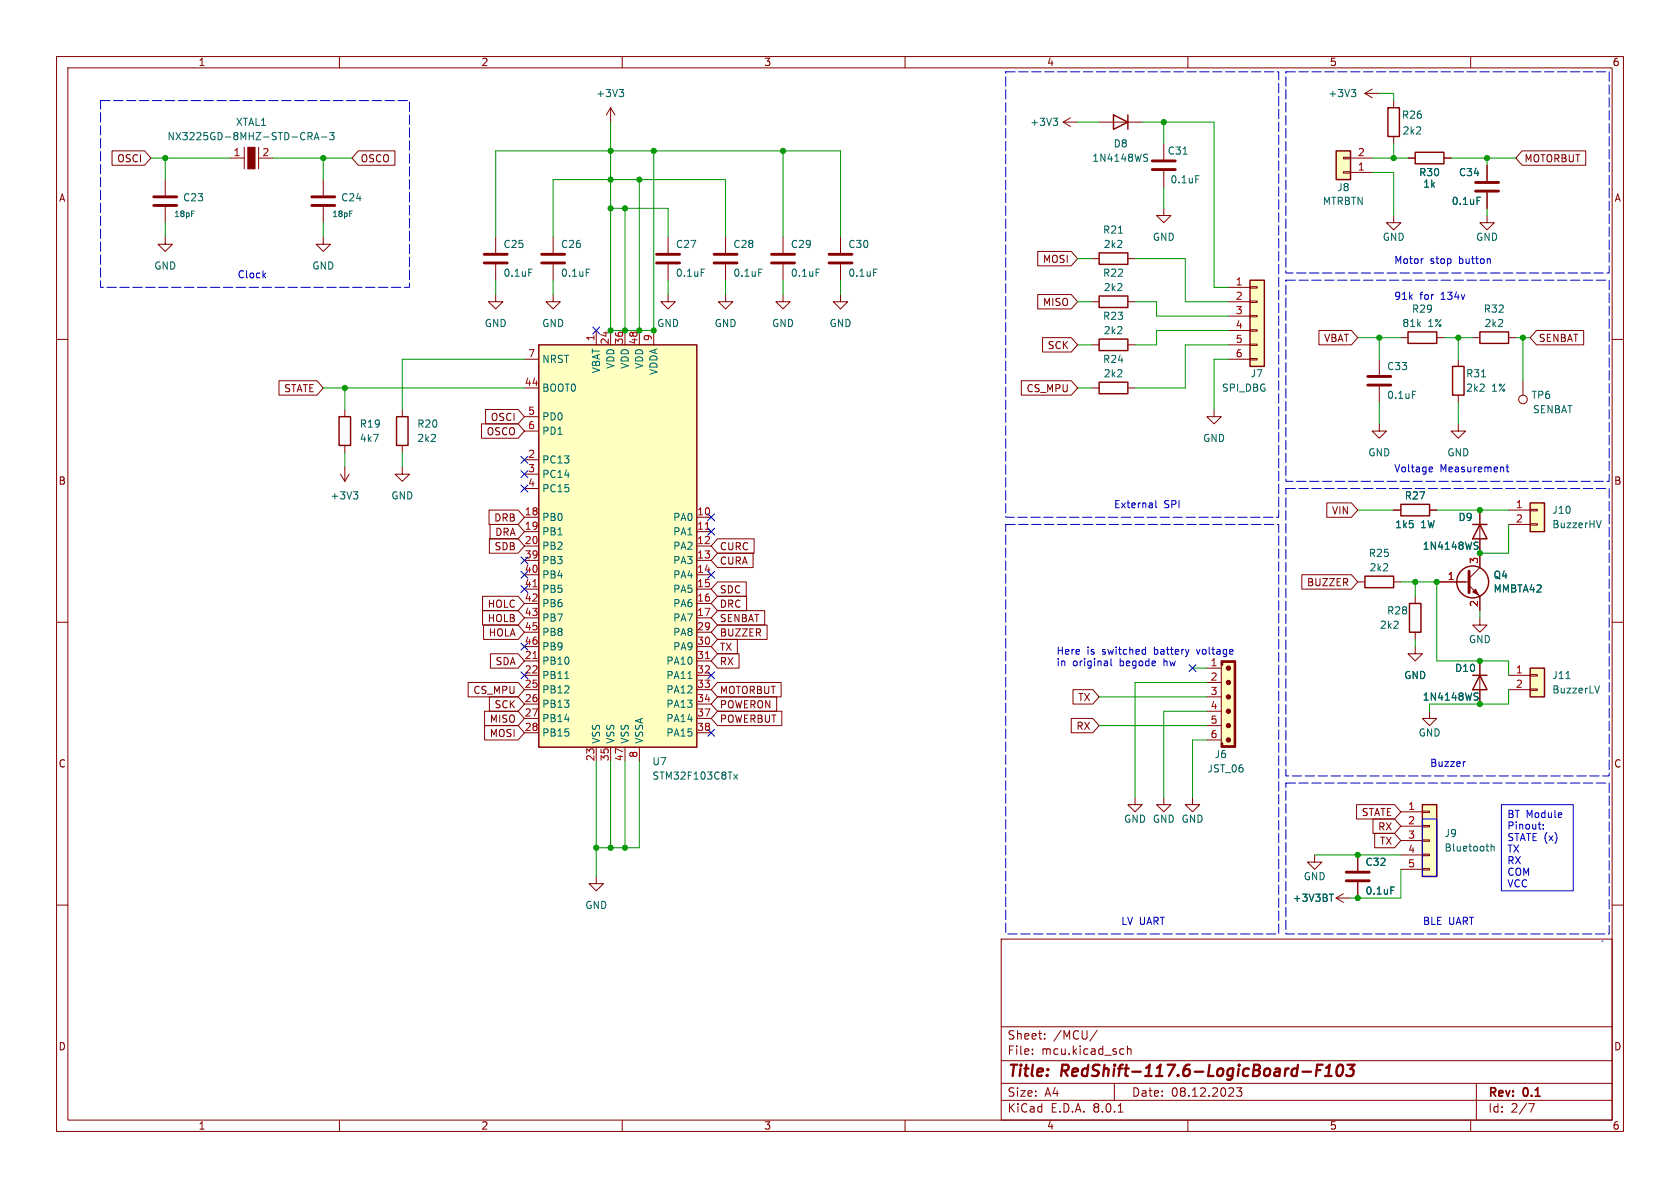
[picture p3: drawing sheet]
<svg xmlns="http://www.w3.org/2000/svg" width="297mm" height="210mm" viewBox="0 0 297 210" stroke-linecap="round" stroke-linejoin="round" font-family="sans-serif">
<g fill="none" stroke="#840000" stroke-width=".18">
<path d="M10 10h277v190h-277zM12 12h273v186h-273zM60 10v2M110 10v2M160 10v2M210 10v2M260 10v2M205.7 36.8v1.3h1.3l-1.3 1.3-1.2-1.3h1.2M10 60h2M285 60h2M10 110h2M285 110h2"/>
<path d="M10 160h2M200.7 141v1.2h1.2l-1.2 1.3-1.3-1.3h1.3M205.7 141v1.2h1.3l-1.3 1.3-1.2-1.3h1.2M210.8 141v1.2h1.3l-1.3 1.3-1.3-1.3h1.3M285 160h2M177 166h108v32h-108zM60 198v2M110 198v2M160 198v2M177 194.5h108M177 191.5h108M177 187.5h108"/>
<path d="M177 181.5h108M182.5 186.3v.1M182.5 185.5v.1M184.7 183.6v.1M184.7 182.8v.1M194 182.1l-1.3 2M197 191.5v3M197.7 196.6h.8M198.2 185.4l.5 .1M198.7 186.3l-.5 .1M199.3 185.5l.2-.1 .4 .1 .1 .9M199.3 184.9v1.5"/>
<path d="M210 198v2M219.5 192.3l-.5 .6 .5 .1v.7l-.3 .1h-.4l-.2-.1M260 198v2M261 191.5v6.5M270.2 195.1h1l-.6 1.5"/>
</g>
<path d="M232.8 189.2h.6M233.8 188.2h-.9l-.3 2M234.3 190.2h1.1M234.4 188.8l.7-.6-.3 2M236.6 188.4a.46 .46 0 0 1 .5-.2 .46 .46 0 0 1 .3 .4 1.15 1.15 0 0 1-.8 1.6l-.1-.1a1.54 1.54 0 0 1 .1-1.7zM238.2 188.2h1.3l-.8 .8h.3l.2 .2 .1 .6-.2 .2-.3 .2h-.5l-.3-.2" fill="none" stroke="#840000" stroke-width=".4"/>
<path d="M215.9 116.8h2.5v15.3h-2.5z" fill="#ffffc2"/>
<g fill="none" stroke="#840000" stroke-width=".18">
<path d="M205.7 25.4v2.8M205.7 30.2v2.8M61 72.4v1.3M61 78.7v1.3M60.2 83.8l.8 1.3M61 82.6v2.5M61.7 83.8l-.7 1.3M71.1 82.6v1.2h1.3l-1.3 1.3-1.3-1.3h1.3M213.4 118.1h2.5M215.9 116.8h2.5v15.3h-2.5zM213.4 120.7h2.5M213.4 123.2h2.5"/>
<path d="M213.4 125.7h2.5M213.4 128.3h2.5M213.4 130.8h2.5M218.2 131.3h.2z"/>
</g>
<g fill="#840000" stroke="#840000" stroke-width=".18">
<path d="M215.9 131.3h.3v.5h2v-.5h.2v.8h-2.5z"/>
<path d="M215.9 116.8h2.5v.8h-.2v-.5h-2v.5h-.3z"/>
<path d="M218.2 117.6h.2v13.7h-.2z"/>
<circle cx="217.2" cy="130.8" r=".38"/>
<circle cx="217.2" cy="128.3" r=".38"/>
<circle cx="217.2" cy="125.7" r=".38"/>
<circle cx="217.2" cy="123.2" r=".38"/>
<circle cx="217.2" cy="120.7" r=".38"/>
<circle cx="217.2" cy="118.1" r=".38"/>
</g>
<path d="M203.7 30h4.1M203.7 28.4h4.1" fill="none" stroke="#840000" stroke-width=".51"/>
<path d="M209.2 27.2h.7M211.4 31.1h.6M62.5 86.9h.8l-.5 .5M63 87.4l.3 .3v.3l-.3 .2" fill="none" stroke="#006464" stroke-width=".18"/>
<path d="M59.9 73.7h2.1v5h-2.1z" fill="none" stroke="#840000" stroke-width=".25"/>
<path d="M236.2 26.7h2.6v5.1h-2.6z" fill="#ffffc2"/>
<g fill="none" stroke="#840000" stroke-width=".18">
<path d="M107.9 19.1l-.7 1.2M107.9 19.1v2.5M107.9 19.1l.8 1.2M241.3 16.5l1.3 .8M241.3 16.5h2.5M242.6 15.7l-1.3 .8M246.4 17.8v1.3M188 21.6h2.5M188 21.6l1.2 .8M189.2 20.8l-1.2 .8M194.3 21.6h7.6M237.5 27.8h1.3v.3h-1.3z"/>
<path d="M237.5 30.4h1.3v.2h-1.3zM238.8 30.5h3.8M238.8 27.9h3.8M246.4 38.1v1.3h1.2l-1.2 1.2-1.3-1.2h1.3M246.4 24.1v1.3M248.9 27.9h1.3M255.3 27.9h1.2M262.9 38.1v1.3h1.3l-1.3 1.2-1.3-1.2h1.3M262.9 29.2v2.8M262.9 34v2.8M87.6 52.1v1.2h1.3l-1.3 1.3-1.2-1.3h1.2M87.6 41.9v2.8"/>
<path d="M87.6 46.7v2.8M97.8 52.1v1.2h1.3l-1.3 1.3-1.3-1.3h1.3M118.1 52.1v1.2h1.3l-1.3 1.3-1.3-1.3h1.3M118.1 41.9v2.8M118.1 46.7v2.8M128.3 52.1v1.2h1.2l-1.2 1.3-1.3-1.3h1.3M128.3 41.9v2.8M128.3 46.7v2.8M138.4 52.1v1.2h1.3l-1.3 1.3-1.2-1.3h1.2M138.4 41.9v2.8M138.4 46.7v2.8M148.6 52.1v1.2h1.3l-1.3 1.3-1.3-1.3h1.3"/>
<path d="M148.6 41.9v2.8M148.6 46.7v2.8M193 45.7h1.3M199.4 45.7h1.3M71.1 72.4v1.3M71.1 78.7v1.3M246.4 90.2h1.2M252.7 90.2h1.3M261.6 97.8v2.5l-1.9 1.9M240 102.9h1.3M246.4 102.9h1.2M250.2 114.3v1.3h1.3l-1.3 1.2-1.3-1.2h1.3"/>
<path d="M250.2 105.4v1.3M250.2 111.8v1.2M254 102.9h5.7M259.7 103.5l1.9 1.9v2.6M261.6 109.2v1.3h1.3l-1.3 1.3-1.3-1.3h1.3M261.6 116.8v7.7"/>
</g>
<g fill="none" stroke="#840000" stroke-width=".25">
<path d="M245.4 19.1h2v5h-2zM196.8 20.3l2.6 1.3-2.6 1.3zM199.4 20.3v2.6M236.2 26.7h2.6v5.1h-2.6zM250.2 26.9h5.1v2.1h-5.1zM194.3 44.7h5.1v2h-5.1zM70.1 73.7h2v5h-2zM247.6 89.2h5.1v2h-5.1zM241.3 101.9h5.1v2h-5.1zM249.2 106.7h2v5.1h-2zM260.3 119.4h2.6M261.6 119.4l1.3 2.5h-2.6z"/>
<circle cx="260.3" cy="102.9" r="2.82"/>
</g>
<g fill="none" stroke="#840000" stroke-width=".51">
<path d="M260.9 33.8h4M260.9 32.3h4M85.6 46.5h4.1M85.6 45h4.1M116.1 46.5h4M116.1 45h4M126.2 46.5h4.1M126.2 45h4.1M136.4 46.5h4.1M136.4 45h4.1M146.6 46.5h4M146.6 45h4"/>
<path d="M259.7 101v3.8"/>
</g>
<g fill="none" stroke="#006464" stroke-width=".18">
<path d="M109.5 15.8h.7l-.4 .5M110 16.3l.2 .2v.3l-.2 .3M238.9 15.8h.8l-.4 .5M239.4 16.3l.3 .2v.3l-.3 .3M186.2 20.9h.8l-.5 .5M186.7 21.4l.3 .2v.3l-.3 .3M202.4 27.9l.4 .1 .1 .3-.2 .2h-.3M202.4 27.2l.5 .1M261.1 34.9h.6M93.5 47.6h.6M124 47.6h.6M134.1 47.6h.6"/>
<path d="M144.3 47.6h.6M154.4 47.6h.7M197.7 41.2h.8M260.8 123.1l.4 .1 .1 .3-.2 .3h-.3M260.8 122.5l.5 .1"/>
</g>
<path d="M260.3 104.6l.6-.5 .5 1.1z" fill="#840000" stroke="#840000" stroke-width=".18"/>
<path d="M270.5 118.1h2.5v5.1h-2.5z" fill="#ffffc2"/>
<path d="M97.8 41.9v2.8M97.8 46.7v2.8M261.6 90.2v7.6M266.7 119.4h3.8M270.5 119.3h1.3v.2h-1.3zM266.7 121.9h3.8M270.5 121.8h1.3v.2h-1.3z" fill="none" stroke="#840000" stroke-width=".18"/>
<path d="M260.3 92.7h2.6M261.6 92.7l1.3 2.6h-2.6zM270.5 118.1h2.5v5.1h-2.5z" fill="none" stroke="#840000" stroke-width=".25"/>
<path d="M103.6 47.6h.7M260.8 96.4l.4 .2 .1 .3-.2 .2h-.3M260.8 95.8l.5 .1M276.8 120h.8M282.8 121.2l-.4 1.3" fill="none" stroke="#006464" stroke-width=".18"/>
<path d="M95.8 46.5h4M95.8 45h4" fill="none" stroke="#840000" stroke-width=".51"/>
<path d="M270.5 88.9h2.5v5.1h-2.5z" fill="#ffffc2"/>
<g fill="none" stroke="#840000" stroke-width=".18">
<path d="M29.2 31.8v2.7M29.2 36.6v2.8M40.6 27.9h2.6M43.2 26v3.8M45.7 26v3.8M45.7 27.9h2.6M57.1 31.8v2.7M57.1 36.6v2.8M29.2 41.9v1.3h1.3l-1.3 1.3-1.3-1.3h1.3M57.1 41.9v1.3h1.3l-1.3 1.3-1.2-1.3h1.2M193 61h1.3M193 68.6h1.3"/>
<path d="M199.4 61h1.3M199.4 68.6h1.3M243.8 74.9v1.3h1.3l-1.3 1.3-1.2-1.3h1.2M243.8 63.5v2.8M243.8 68.3v2.8M257.8 74.9v1.3h1.3l-1.3 1.3-1.3-1.3h1.3M257.8 63.5v1.3M257.8 69.9v1.2M269.2 67.3v2.6M266.7 90.2h3.8M266.7 92.7h3.8M270.5 92.6h1.3v.2h-1.3z"/>
<path d="M270.5 90h1.3v.3h-1.3z"/>
<circle cx="269.2" cy="70.6" r=".76"/>
</g>
<path d="M194.3 59.9h5.1v2.1h-5.1zM194.3 67.6h5.1v2h-5.1zM256.8 64.8h2v5.1h-2zM270.5 88.9h2.5v5.1h-2.5z" fill="none" stroke="#840000" stroke-width=".25"/>
<path d="M33.9 37.3h.4M54.5 23.4h.4l.3 .3-.1 .3-.6 .1M54.8 24.1l.4 .6M55.5 24.7l.5-1.3 .4 1.3M55.7 24.3h.6M56.8 24.2h1M58.3 23.4h.8l-.5 .5 .4 .1v.6l-.2 .1-.5-.1M61.8 37.3h.5M249.7 69.2h.6M261.9 66.6h.7M283.1 92l-.4 1.3" fill="none" stroke="#006464" stroke-width=".18"/>
<path d="M27.2 36.3h4M27.2 34.8h4M55.1 36.3h4.1M55.1 34.8h4.1M241.8 68.1h4.1M241.8 66.5h4.1" fill="none" stroke="#840000" stroke-width=".51"/>
<path d="M43.8 26h1.3v3.8h-1.3z" fill="#840000" stroke="#840000" stroke-width=".18"/>
<path d="M95.2 61h28v71.1h-28z" fill="#ffffc2"/>
<path d="M261.6 58.7h5.1v2h-5.1zM95.2 61h28v71.1h-28z" fill="none" stroke="#840000" stroke-width=".25"/>
<g fill="none" stroke="#840000" stroke-width=".18">
<path d="M105.4 58.4v2.6M107.9 58.4v2.6M110.5 58.4v2.6M113 58.4v2.6M115.6 58.4v2.6M260.3 59.7h1.3M266.7 59.7h1.3M92.7 68.6h2.5M92.7 73.7h2.5M92.7 76.2h2.5M92.7 63.5h2.5M214.6 72.4v1.3h1.3l-1.3 1.2-1.2-1.2h1.2"/>
<path d="M92.7 91.4h2.5M92.7 94h2.5M92.7 96.5h2.5M92.7 99.1h2.5M92.7 81.3h2.5M92.7 83.8h2.5M92.7 86.4h2.5M123.2 91.4h2.5M123.2 94h2.5M123.2 96.5h2.5M123.2 99.1h2.5M92.7 101.6h2.5"/>
<path d="M92.7 104.1h2.5M92.7 106.7h2.5M92.7 109.2h2.5M92.7 116.8h2.5M92.7 119.4h2.5M92.7 111.8h2.5M92.7 114.3h2.5M123.2 101.6h2.5M123.2 104.1h2.5M123.2 106.7h2.5M123.2 109.2h2.5M123.2 116.8h2.5"/>
<path d="M123.2 119.4h2.5M123.2 111.8h2.5M123.2 114.3h2.5M92.7 121.9h2.5M92.7 124.5h2.5M92.7 127h2.5M92.7 129.5h2.5M105.4 132.1v2.5M107.9 132.1v2.5M110.5 132.1v2.5M113 132.1v2.5M123.2 121.9h2.5"/>
<path d="M123.2 124.5h2.5M123.2 127h2.5M123.2 129.5h2.5"/>
</g>
<path d="M124.7 93.6h.7M94.2 116.4h.7M94.2 103.7h.7M124.7 116.4h.7" fill="none" stroke="#a90000" stroke-width=".18"/>
<path d="M99.8 120h.8M121.6 120h.7M129.7 136.9l.7 .8M130.4 136.9l-.7 .8" fill="none" stroke="#006464" stroke-width=".18"/>
<path d="M221 49.5h2.5v15.3h-2.5z" fill="#ffffc2"/>
<g fill="none" stroke="#840000" stroke-width=".18">
<path d="M193 53.3h1.3M199.4 53.3h1.3M217.2 50.8h3.8M217.2 53.3h3.8M217.2 55.9h3.8M217.2 58.4h3.8M221 58.3h1.2v.2h-1.2zM221 55.8h1.2v.2h-1.2zM221 53.2h1.2v.3h-1.2zM221 50.7h1.2v.2h-1.2zM217.2 61h3.8M217.2 63.5h3.8"/>
<path d="M221 63.4h1.2v.2h-1.2zM221 60.8h1.2v.3h-1.2zM105.4 154.9v1.3h1.3l-1.3 1.3-1.3-1.3h1.3"/>
</g>
<path d="M194.3 52.3h5.1v2.1h-5.1zM221 49.5h2.5v15.3h-2.5z" fill="none" stroke="#840000" stroke-width=".25"/>
<path d="M251.5 142.2h2.5v12.7h-2.5z" fill="#ffffc2"/>
<g fill="none" stroke="#840000" stroke-width=".18">
<path d="M19.8 26.7h5.8l1.1 1.2-1.1 1.3h-5.8zM63.3 26.7h6.5v2.5h-6.5l-1.1-1.3zM248.9 27.9h1.3M255.3 27.9h1.2M262.9 29.2v2.8M262.9 34v2.8M269.1 26.7h11.2v2.5h-11.2l-1.1-1.3zM183.5 52.1h5.9l1.1 1.2-1.1 1.3h-5.9zM183.5 44.4h5.9l1.1 1.3-1.1 1.3h-5.9zM184.3 59.7h5.1l1.1 1.3-1.1 1.2h-5.1zM233.2 58.4h5.7l1.1 1.3-1.1 1.3h-5.7zM247.6 59.7h1.3"/>
<path d="M254 59.7h1.3M271.6 58.4h8.4v2.6h-8.4l-1.1-1.3zM49.3 67.3h6.7l1.1 1.3-1.1 1.3h-6.7zM85.1 74.9h6.5l1.1 1.3-1.1 1.3h-6.5zM85.8 72.4h5.8l1.1 1.3-1.1 1.2h-5.8zM180.6 67.3h8.8l1.1 1.3-1.1 1.3h-8.8zM86.5 90.2h5.1l1.1 1.2-1.1 1.3h-5.1zM86.5 95.2h5.1l1.1 1.3-1.1 1.3h-5.1zM86.6 92.7h5l1.1 1.3-1.1 1.3h-5zM126.8 97.8h6.3v2.5h-6.3l-1.1-1.2zM126.8 95.2h6.5v2.6h-6.5l-1.1-1.3zM234.6 88.9h4.3l1.1 1.3-1.1 1.2h-4.3z"/>
<path d="M246.4 90.2h1.2M252.7 90.2h1.3M261.6 90.2v2.5M261.6 95.3v5M85.3 107.9h6.3l1.1 1.3-1.1 1.3h-6.3zM85.3 105.4h6.3l1.1 1.3-1.1 1.3h-6.3zM85.5 110.5h6.1l1.1 1.3-1.1 1.2h-6.1zM86.7 115.6h4.9l1.1 1.2-1.1 1.3h-4.9zM126.8 102.9h5.1v2.5h-5.1l-1.1-1.3zM126.8 107.9h8.4v2.6h-8.4l-1.1-1.3zM126.8 105.4h5.2v2.6h-5.2l-1.1-1.3zM126.8 113h3.6v2.6h-3.6l-1.1-1.3z"/>
<path d="M126.8 110.5h8.8v2.5h-8.8l-1.1-1.2zM126.8 115.6h3.9v2.5h-3.9l-1.1-1.3zM230.1 101.6h8.8l1.1 1.3-1.1 1.2h-8.8zM254 102.9h5.1M261.6 105.4v2.6M261.6 116.8v2.6M82.8 120.6h8.8l1.1 1.3-1.1 1.3h-8.8zM85.7 125.7h5.9l1.1 1.3-1.1 1.3h-5.9zM85.7 128.3h5.9l1.1 1.2-1.1 1.3h-5.9zM86.5 123.2h5.1l1.1 1.3-1.1 1.2h-5.1zM126.8 123.2h10.5v2.5h-10.5l-1.1-1.2zM126.8 120.6h11.3v2.6h-11.3l-1.1-1.3z"/>
<path d="M126.8 125.7h11.4v2.6h-11.4l-1.1-1.3zM189.4 127h3.8l1.1 1.3-1.1 1.2h-3.8zM189.7 121.9h3.5l1.1 1.3-1.1 1.3h-3.5zM252.7 125.7v1.3h1.3l-1.3 1.3-1.2-1.3h1.2M261.6 121.9v2.6M232.4 151.1v1.3h1.3l-1.3 1.3-1.3-1.3h1.3M236.2 158.8l1.3 .7M236.2 158.8h2.6M237.5 158l-1.3 .8M239.8 142.2h6.7l1.1 1.3-1.1 1.3h-6.7zM240 151.1v2.8M240 156v2.8"/>
<path d="M242.7 144.8h3.8l1.1 1.3-1.1 1.2h-3.8zM243 147.3h3.5l1.1 1.3-1.1 1.3h-3.5zM247.6 143.5h3.9M247.6 146.1h3.9M247.6 148.6h3.9M247.6 151.1h3.9M247.6 153.7h3.9M251.5 153.5h1.2v.3h-1.2zM251.5 151h1.2v.3h-1.2zM251.5 148.5h1.2v.2h-1.2zM251.5 145.9h1.2v.3h-1.2zM251.5 143.4h1.2v.2h-1.2z"/>
</g>
<path d="M248.9 58.7h5.1v2h-5.1zM251.5 142.2h2.5v12.7h-2.5z" fill="none" stroke="#840000" stroke-width=".25"/>
<path d="M261.1 34.9h.6M260.8 96.4l.4 .2 .1 .3-.2 .2h-.3M260.8 95.8l.5 .1M260.8 123.1l.4 .1 .1 .3-.2 .3h-.3M260.8 122.5l.5 .1M235 158.1h.7M245.9 156.8h.6M263.6 149.2v1.2M263.6 149.7l.2-.1 .3 .1v.7" fill="none" stroke="#006464" stroke-width=".18"/>
<path d="M238 155.7h4.1M238 154.2h4.1" fill="none" stroke="#840000" stroke-width=".51"/>
<g fill="none" stroke="#0000c2" stroke-width=".18">
<path d="M46.6 48.6l.4 .5M47 48.3l-.5 .5M251.5 45.7h.1M263.4 45.8l.1 .8M204.3 88.5v1.1l.2 .2M252.8 82.6h.4l.1 .3-.7 .1M253.2 83.3l-.4 .1M266.3 82.6h.4M266.4 82.1v1.1l.3 .2M196.4 116.4v1.1l.2 .2M202.2 114.8l.3 .1M202.5 114.4v1.3"/>
<path d="M202.5 115.6l-.3 .1M259.1 134.6l-.3 .1M251.5 144.8h2.5v10.1h-2.5zM265.4 142.2h12.7v15.3h-12.7zM271.9 145.7h.5M272.3 146.6h.1M272.8 146.4v.2M272.8 145.8v.1M283.2 166.4h.1"/>
</g>
<path d="M17.8 17.8h54.6v33h-54.6zM177.8 12.7h48.3v78.7h-48.3zM227.3 12.7h57.2v35.6h-57.2zM227.3 49.5h57.2v35.6h-57.2zM177.8 92.7h48.3v72.4h-48.3zM227.3 86.4h57.2v50.8h-57.2zM227.3 138.4h57.2v26.7h-57.2z" fill="none" stroke="#0000c2" stroke-width=".18" stroke-dasharray="1.7 .6"/>
<g fill="none" stroke="#009600" stroke-width=".18">
<path d="M243.8 16.5h2.6v1.3M26.7 27.9h13.9M29.2 27.9v3.9M29.2 39.4v2.5M48.3 27.9h13.9M57.1 27.9v3.9M57.1 39.4v2.5M107.9 21.6v36.8h7.7v-31.7M107.9 36.8h10.2v5.1M110.5 36.8v21.6M113 31.8v26.6M138.4 26.7v15.2"/>
<path d="M190.5 21.6h3.8M201.9 21.6h12.7v29.2h2.6M205.7 21.6v3.8M205.7 33v3.8M242.6 27.9h6.3M242.6 30.5h3.8v7.6M246.4 25.4v2.5M256.5 27.9h11.5M262.9 27.9v1.3M262.9 36.8v1.3M87.6 41.9v-15.2h61v15.2M87.6 49.5v2.6"/>
<path d="M97.8 41.9v-10.1h30.5v10.1M97.8 49.5v2.6M118.1 49.5v2.6M128.3 49.5v2.6M138.4 49.5v2.6M148.6 49.5v2.6M190.5 45.7h2.5M190.5 53.3h2.5M200.7 45.7h8.8v7.6h7.7M200.7 53.3h3.8v2.6h12.7M217.2 58.4h-12.7v2.6h-3.8M240 59.7h7.6"/>
<path d="M243.8 59.7v3.8M255.3 59.7h5M257.8 59.7v3.8M268 59.7h2.5M269.2 59.7v7.6M57.1 68.6h35.6M61 68.6v3.8M92.7 63.5h-21.6v8.9M190.5 68.6h2.5M190.5 61h2.5M217.2 63.5h-2.6v8.9M217.2 61h-7.7v7.6h-8.8"/>
<path d="M243.8 71.1v3.8M257.8 71.1v3.8M61 80v2.6M71.1 80v2.6M240 90.2h6.4M254 90.2h12.7M266.7 92.7v5.1h-5.1M210.8 118.1h2.6M247.6 102.9h6.4v13.9h12.7v2.6M250.2 102.9v2.5M250.2 113v1.3M261.6 108v1.2"/>
<path d="M105.4 134.6v20.3M107.9 134.6v15.3M110.5 134.6v15.3M113 134.6v15.3h-7.6M194.3 123.2h19.1M194.3 128.3h19.1M213.4 125.7h-7.7v15.3M213.4 130.8h-2.6v10.2M213.4 120.7h-12.7v20.3M266.7 121.9v2.6h-14v1.2M232.4 151.1h15.2M247.6 153.7v5.1h-8.8"/>
</g>
<g fill="none" stroke="#000084" stroke-width=".18">
<path d="M104.8 57.8l1.2 1.2M106 57.8l-1.2 1.2M92.1 98.5l1.2 1.2M92.1 85.8l1.2 1.2M92.1 80.7l1.2 1.2M92.1 83.2l1.2 1.2M93.3 98.5l-1.2 1.2M93.3 85.8l-1.2 1.2M93.3 80.7l-1.2 1.2M93.3 83.2l-1.2 1.2M125.1 90.8l1.2 1.2M125.1 93.4l1.2 1.2"/>
<path d="M126.3 90.8l-1.2 1.2M126.3 93.4l-1.2 1.2M92.1 118.8l1.2 1.2M92.1 113.7l1.2 1.2M92.1 101l1.2 1.2M92.1 103.5l1.2 1.2M93.3 118.8l-1.2 1.2M93.3 113.7l-1.2 1.2M93.3 101l-1.2 1.2M93.3 103.5l-1.2 1.2M125.1 101l1.2 1.2M125.1 118.8l1.2 1.2"/>
<path d="M126.3 101l-1.2 1.2M126.3 118.8l-1.2 1.2M210.2 117.5l1.2 1.2M211.4 117.5l-1.2 1.2M125.1 128.9l1.2 1.2M126.3 128.9l-1.2 1.2"/>
</g>
<g fill="#009600" stroke="#009600" stroke-width=".18">
<circle cx="138.4" cy="26.7" r=".46"/>
<circle cx="115.6" cy="26.7" r=".46"/>
<circle cx="110.5" cy="36.8" r=".46"/>
<circle cx="113" cy="31.8" r=".46"/>
<circle cx="107.9" cy="26.7" r=".46"/>
<circle cx="107.9" cy="31.8" r=".46"/>
<circle cx="107.9" cy="36.8" r=".46"/>
<circle cx="57.1" cy="27.9" r=".46"/>
<circle cx="115.6" cy="58.4" r=".46"/>
<circle cx="110.5" cy="58.4" r=".46"/>
<circle cx="113" cy="58.4" r=".46"/>
<circle cx="107.9" cy="58.4" r=".46"/>
<circle cx="107.9" cy="149.9" r=".46"/>
<circle cx="105.4" cy="149.9" r=".46"/>
<circle cx="110.5" cy="149.9" r=".46"/>
<circle cx="29.2" cy="27.9" r=".46"/>
<circle cx="61" cy="68.6" r=".46"/>
<circle cx="205.7" cy="21.6" r=".46"/>
<circle cx="261.6" cy="124.5" r=".46"/>
<circle cx="240" cy="158.8" r=".46"/>
<circle cx="240" cy="151.1" r=".46"/>
<circle cx="257.8" cy="59.7" r=".46"/>
<circle cx="269.2" cy="59.7" r=".46"/>
<circle cx="243.8" cy="59.7" r=".46"/>
<circle cx="250.2" cy="102.9" r=".46"/>
<circle cx="261.6" cy="116.8" r=".46"/>
<circle cx="261.6" cy="90.2" r=".46"/>
<circle cx="261.6" cy="97.8" r=".46"/>
<circle cx="254" cy="102.9" r=".46"/>
<circle cx="246.4" cy="27.9" r=".46"/>
<circle cx="262.9" cy="27.9" r=".46"/>
</g>
<g font-size="2.8" fill="#840000">
<text x="178" y="190.9">Title:</text>
<text x="187.7" y="190.9">RedShift-117.6-LogicBoard-F103</text>
</g>
<g font-size="2.1" fill="#840000">
<text x="178" y="184">Sheet:</text>
<text x="186.2" y="184">/MCU/</text>
<text x="178" y="186.7">File:</text>
<text x="184.1" y="186.7">mcu.kicad_sch</text>
<text x="178" y="196.9">KiCad</text>
<text x="178" y="194.1">Size:</text>
<text x="184.7" y="194.1">A4</text>
<text x="185.7" y="196.9">E.D.A.</text>
<text x="193.3" y="196.9">8.0.1</text>
<text x="200" y="194.1">Date:</text>
<text x="207" y="194.1">08.12.2023</text>
<text x="263" y="194.3">Rev:</text>
<text x="263" y="196.9">Id:</text>
<text x="267.1" y="196.9">2/7</text>
<text x="269.4" y="194.3">0.1</text>
</g>
<g font-size="1.8" fill="#840000">
<text x="35" y="11.9">1</text>
<text x="85" y="11.9">2</text>
<text x="135" y="11.9">3</text>
<text x="185" y="11.9">4</text>
<text x="235" y="11.9">5</text>
<text x="285" y="11.9">6</text>
<text x="20.6" y="28.9">OSCI</text>
<text x="63.7" y="28.9">OSCO</text>
<text x="269.4" y="28.9">MOTORBUT</text>
<text x="10.3" y="35.9">A</text>
<text x="285.3" y="35.9">A</text>
<text x="184.3" y="46.7">MOSI</text>
<text x="184.3" y="54.3">MISO</text>
<text x="185.1" y="61.9">SCK</text>
<text x="234" y="60.6">VBAT</text>
<text x="271.9" y="60.6">SENBAT</text>
<text x="50.1" y="69.5">STATE</text>
<text x="181.4" y="69.5">CS_MPU</text>
<text x="85.9" y="77.2">OSCO</text>
<text x="86.7" y="74.6">OSCI</text>
<text x="10.3" y="85.9">B</text>
<text x="285.3" y="85.9">B</text>
<text x="87.3" y="92.4">DRB</text>
<text x="87.4" y="94.9">DRA</text>
<text x="235.4" y="91.1">VIN</text>
<text x="87.3" y="97.5">SDB</text>
<text x="127.2" y="100">CURA</text>
<text x="127.2" y="97.5">CURC</text>
<text x="86.1" y="107.6">HOLC</text>
<text x="127.2" y="105.1">SDC</text>
<text x="127.2" y="107.6">DRC</text>
<text x="231" y="103.8">BUZZER</text>
<text x="86.1" y="110.2">HOLB</text>
<text x="86.3" y="112.7">HOLA</text>
<text x="127.2" y="110.2">SENBAT</text>
<text x="127.2" y="112.7">BUZZER</text>
<text x="87.5" y="117.8">SDA</text>
<text x="127.2" y="115.3">TX</text>
<text x="127.2" y="117.8">RX</text>
<text x="83.6" y="122.9">CS_MPU</text>
<text x="87.3" y="125.4">SCK</text>
<text x="127.2" y="125.4">POWERON</text>
<text x="127.2" y="122.9">MOTORBUT</text>
<text x="190.5" y="124.1">TX</text>
<text x="86.5" y="128">MISO</text>
<text x="86.5" y="130.5">MOSI</text>
<text x="127.2" y="128">POWERBUT</text>
<text x="190.2" y="129.2">RX</text>
<text x="10.3" y="135.9">C</text>
<text x="285.3" y="135.9">C</text>
<text x="240.6" y="144.5">STATE</text>
<text x="243.5" y="147">RX</text>
<text x="243.8" y="149.5">TX</text>
<text x="10.3" y="185.9">D</text>
<text x="285.3" y="185.9">D</text>
<text x="35" y="199.9">1</text>
<text x="85" y="199.9">2</text>
<text x="135" y="199.9">3</text>
<text x="185" y="199.9">4</text>
<text x="235" y="199.9">5</text>
<text x="285" y="199.9">6</text>
</g>
<g font-size="1.8" fill="#006464">
<text x="105.3" y="17.4">+3V3</text>
<text x="234.7" y="17.4">+3V3</text>
<text x="41.6" y="22.5">XTAL1</text>
<text x="182" y="22.5">+3V3</text>
<text x="247.7" y="21.2">R26</text>
<text x="247.9" y="24">2k2</text>
<text x="29.5" y="25">NX3225GD-8MHZ-STD-CRA-3</text>
<text x="193" y="28.8">1N4148WS</text>
<text x="196.8" y="26.3">D8</text>
<text x="206.3" y="27.5">C31</text>
<text x="32.3" y="35.8">C23</text>
<text x="60.2" y="35.8">C24</text>
<text x="206.8" y="32.6">0.1uF</text>
<text x="236.3" y="34">J8</text>
<text x="250.8" y="31.3">R30</text>
<text x="251.5" y="33.4">1k</text>
<text x="257.8" y="31.3">C34</text>
<text x="194.9" y="41.5">R21</text>
<text x="233.8" y="36.4">MTRBTN</text>
<text x="256.6" y="36.4">0.1uF</text>
<text x="27.2" y="47.9">GND</text>
<text x="55.1" y="47.9">GND</text>
<text x="88.9" y="44">C25</text>
<text x="99.1" y="44">C26</text>
<text x="119.4" y="44">C27</text>
<text x="129.5" y="44">C28</text>
<text x="139.7" y="44">C29</text>
<text x="149.9" y="44">C30</text>
<text x="195" y="44">2k2</text>
<text x="203.7" y="42.8">GND</text>
<text x="244.3" y="42.8">GND</text>
<text x="260.9" y="42.8">GND</text>
<text x="88.9" y="49.1">0.1uF</text>
<text x="99.1" y="49.1">0.1uF</text>
<text x="119.4" y="49.1">0.1uF</text>
<text x="129.5" y="49.1">0.1uF</text>
<text x="139.7" y="49.1">0.1uF</text>
<text x="149.9" y="49.1">0.1uF</text>
<text x="194.9" y="49.1">R22</text>
<text x="195" y="51.7">2k2</text>
<text x="85.6" y="58">GND</text>
<text x="95.8" y="58">GND</text>
<text x="116.1" y="58">GND</text>
<text x="126.2" y="58">GND</text>
<text x="136.4" y="58">GND</text>
<text x="146.6" y="58">GND</text>
<text x="194.9" y="56.7">R23</text>
<text x="195" y="59.3">2k2</text>
<text x="247.8" y="58">81k</text>
<text x="249.5" y="55.5">R29</text>
<text x="252.4" y="58">1%</text>
<text x="262.2" y="55.5">R32</text>
<text x="262.3" y="58">2k2</text>
<text x="95.8" y="64.4">NRST</text>
<text x="108.8" y="65.3" transform="rotate(-90 108.8 65.3)">VDD</text>
<text x="111.4" y="65.3" transform="rotate(-90 111.4 65.3)">VDD</text>
<text x="113.9" y="65.3" transform="rotate(-90 113.9 65.3)">VDD</text>
<text x="194.9" y="64.4">R24</text>
<text x="245.1" y="65.6">C33</text>
<text x="95.8" y="69.4">BOOT0</text>
<text x="106.3" y="66.1" transform="rotate(-90 106.3 66.1)">VBAT</text>
<text x="116.4" y="66.4" transform="rotate(-90 116.4 66.4)">VDDA</text>
<text x="195" y="66.9">2k2</text>
<text x="215.9" y="69.4">SPI_DBG</text>
<text x="221" y="66.9">J7</text>
<text x="245.1" y="70.7">0.1uF</text>
<text x="259.1" y="66.9">R31</text>
<text x="259.1" y="69.4">2k2</text>
<text x="263.7" y="69.4">1%</text>
<text x="270.7" y="70.7">TP6</text>
<text x="63.5" y="75.8">R19</text>
<text x="73.7" y="75.8">R20</text>
<text x="95.8" y="74.5">PD0</text>
<text x="95.8" y="77.1">PD1</text>
<text x="270.9" y="73.3">SENBAT</text>
<text x="63.5" y="78.3">4k7</text>
<text x="73.7" y="78.3">2k2</text>
<text x="95.8" y="82.1">PC13</text>
<text x="212.6" y="78.3">GND</text>
<text x="241.8" y="80.9">GND</text>
<text x="255.8" y="80.9">GND</text>
<text x="58.3" y="88.5">+3V3</text>
<text x="69.1" y="88.5">GND</text>
<text x="95.8" y="84.7">PC14</text>
<text x="95.8" y="87.2">PC15</text>
<text x="248.2" y="88.5">R27</text>
<text x="95.8" y="92.3">PB0</text>
<text x="95.8" y="94.8">PB1</text>
<text x="118.9" y="92.3">PA0</text>
<text x="118.9" y="94.8">PA1</text>
<text x="246.6" y="93.6">1k5</text>
<text x="251.2" y="93.6">1W</text>
<text x="257.7" y="92.3">D9</text>
<text x="274.3" y="91">J10</text>
<text x="274.3" y="93.6">BuzzerHV</text>
<text x="95.8" y="97.4">PB2</text>
<text x="95.8" y="99.9">PB3</text>
<text x="118.9" y="97.4">PA2</text>
<text x="118.9" y="99.9">PA3</text>
<text x="241.9" y="98.7">R25</text>
<text x="242" y="101.2">2k2</text>
<text x="251.4" y="97.4">1N4148WS</text>
<text x="95.8" y="102.5">PB4</text>
<text x="95.8" y="105">PB5</text>
<text x="95.8" y="107.5">PB6</text>
<text x="118.9" y="102.5">PA4</text>
<text x="118.9" y="105">PA5</text>
<text x="118.9" y="107.5">PA6</text>
<text x="263.9" y="102.5">Q4</text>
<text x="263.9" y="104.9">MMBTA42</text>
<text x="95.8" y="110.1">PB7</text>
<text x="95.8" y="112.6">PB8</text>
<text x="118.9" y="110.1">PA7</text>
<text x="118.9" y="112.6">PA8</text>
<text x="243.8" y="111.4">2k2</text>
<text x="245.1" y="108.8">R28</text>
<text x="259.6" y="113.9">GND</text>
<text x="95.8" y="117.7">PB10</text>
<text x="95.8" y="115.2">PB9</text>
<text x="117.7" y="117.7">PA10</text>
<text x="118.9" y="115.2">PA9</text>
<text x="257.1" y="119">D10</text>
<text x="95.8" y="120.2">PB11</text>
<text x="95.8" y="122.8">PB12</text>
<text x="95.8" y="125.3">PB13</text>
<text x="117.7" y="120.2">PA11</text>
<text x="117.7" y="122.8">PA12</text>
<text x="117.7" y="125.3">PA13</text>
<text x="248.2" y="120.2">GND</text>
<text x="251.4" y="124.1">1N4148WS</text>
<text x="274.3" y="120.2">J11</text>
<text x="274.3" y="122.8">BuzzerLV</text>
<text x="95.8" y="127.9">PB14</text>
<text x="95.8" y="130.4">PB15</text>
<text x="106.3" y="131.6" transform="rotate(-90 106.3 131.6)">VSS</text>
<text x="108.8" y="131.6" transform="rotate(-90 108.8 131.6)">VSS</text>
<text x="111.4" y="131.6" transform="rotate(-90 111.4 131.6)">VSS</text>
<text x="113.9" y="131.6" transform="rotate(-90 113.9 131.6)">VSSA</text>
<text x="117.7" y="127.9">PA14</text>
<text x="117.7" y="130.4">PA15</text>
<text x="250.7" y="130.4">GND</text>
<text x="115.2" y="135.5">U7</text>
<text x="213.4" y="136.8">JST_06</text>
<text x="214.6" y="134.2">J6</text>
<text x="115.2" y="138">STM32F103C8Tx</text>
<text x="198.6" y="145.6">GND GND GND</text>
<text x="255.3" y="148.2">J9</text>
<text x="230.4" y="155.8">GND</text>
<text x="241.3" y="153.3">C32</text>
<text x="255.3" y="150.7">Bluetooth</text>
<text x="103.4" y="160.9">GND</text>
<text x="228.4" y="159.6">+3V3BT</text>
<text x="241.3" y="158.3">0.1uF</text>
</g>
<g font-size="1.8" fill="#a90000">
<text x="41.2" y="27.7">1</text>
<text x="46.3" y="27.7">2</text>
<text x="240" y="27.7">2</text>
<text x="240" y="30.2">1</text>
<text x="218.4" y="50.5">1</text>
<text x="218.4" y="53.1">2</text>
<text x="218.4" y="55.6">3</text>
<text x="218.4" y="58.2">4</text>
<text x="93.3" y="63.2">7</text>
<text x="105.2" y="60.4" transform="rotate(-90 105.2 60.4)">1</text>
<text x="107.7" y="61" transform="rotate(-90 107.7 61)">24</text>
<text x="110.2" y="61" transform="rotate(-90 110.2 61)">36</text>
<text x="112.8" y="61" transform="rotate(-90 112.8 61)">48</text>
<text x="115.3" y="60.4" transform="rotate(-90 115.3 60.4)">9</text>
<text x="218.4" y="60.7">5</text>
<text x="218.4" y="63.2">6</text>
<text x="92.7" y="68.3">44</text>
<text x="93.3" y="73.4">5</text>
<text x="93.3" y="75.9">6</text>
<text x="93.3" y="81">2</text>
<text x="93.3" y="83.6">3</text>
<text x="93.3" y="86.1">4</text>
<text x="267.9" y="89.9">1</text>
<text x="92.7" y="91.2">18</text>
<text x="92.7" y="93.7">19</text>
<text x="123.1" y="91.2">10</text>
<text x="123.1" y="93.7">11</text>
<text x="267.9" y="92.5">2</text>
<text x="92.7" y="96.3">20</text>
<text x="92.7" y="98.8">39</text>
<text x="92.7" y="101.3">40</text>
<text x="123.1" y="96.3">12</text>
<text x="123.1" y="98.8">13</text>
<text x="123.1" y="101.3">14</text>
<text x="261.4" y="99.8" transform="rotate(-90 261.4 99.8)">3</text>
<text x="92.7" y="103.9">41</text>
<text x="92.7" y="106.4">42</text>
<text x="123.1" y="103.9">15</text>
<text x="123.1" y="106.4">16</text>
<text x="255.8" y="102.6">1</text>
<text x="261.4" y="107.4" transform="rotate(-90 261.4 107.4)">2</text>
<text x="92.7" y="109">43</text>
<text x="92.7" y="111.5">45</text>
<text x="123.1" y="109">17</text>
<text x="123.1" y="111.5">29</text>
<text x="92.7" y="116.6">21</text>
<text x="92.7" y="119.1">22</text>
<text x="92.7" y="114">46</text>
<text x="123.1" y="114">30</text>
<text x="123.1" y="116.6">31</text>
<text x="123.1" y="119.1">32</text>
<text x="213.9" y="117.9">1</text>
<text x="267.9" y="119.1">1</text>
<text x="92.7" y="121.7">25</text>
<text x="92.7" y="124.2">26</text>
<text x="123.1" y="121.7">33</text>
<text x="123.1" y="124.2">34</text>
<text x="213.9" y="120.4">2</text>
<text x="213.9" y="122.9">3</text>
<text x="213.9" y="125.5">4</text>
<text x="267.9" y="121.7">2</text>
<text x="92.7" y="126.7">27</text>
<text x="92.7" y="129.3">28</text>
<text x="123.1" y="126.7">37</text>
<text x="123.1" y="129.3">38</text>
<text x="213.9" y="128">5</text>
<text x="213.9" y="130.6">6</text>
<text x="105.2" y="134.7" transform="rotate(-90 105.2 134.7)">23</text>
<text x="107.7" y="134.7" transform="rotate(-90 107.7 134.7)">35</text>
<text x="110.2" y="134.7" transform="rotate(-90 110.2 134.7)">47</text>
<text x="112.8" y="134.1" transform="rotate(-90 112.8 134.1)">8</text>
<text x="248.8" y="143.3">1</text>
<text x="248.8" y="145.8">2</text>
<text x="248.8" y="148.3">3</text>
<text x="248.8" y="150.9">4</text>
<text x="248.8" y="153.4">5</text>
</g>
<g font-size="1.8" fill="#0000c2">
<text x="246.4" y="46.7">Motor</text>
<text x="252.8" y="46.7">stop</text>
<text x="258" y="46.7">button</text>
<text x="41.9" y="49.3">Clock</text>
<text x="246.4" y="53.1">91k</text>
<text x="251" y="53.1">for</text>
<text x="254.8" y="53.1">134v</text>
<text x="246.4" y="83.6">Voltage</text>
<text x="254.6" y="83.6">Measurement</text>
<text x="196.8" y="89.9">External</text>
<text x="205.8" y="89.9">SPI</text>
<text x="186.7" y="115.8">Here</text>
<text x="186.7" y="117.9">in</text>
<text x="189.6" y="117.9">original</text>
<text x="192.2" y="115.8">is</text>
<text x="195" y="115.8">switched</text>
<text x="198" y="117.9">begode</text>
<text x="204.3" y="115.8">battery</text>
<text x="206" y="117.9">hw</text>
<text x="212.1" y="115.8">voltage</text>
<text x="252.7" y="135.6">Buzzer</text>
<text x="266.4" y="144.9">BT Module</text>
<text x="266.4" y="147">Pinout:</text>
<text x="266.4" y="149">STATE (x)</text>
<text x="266.4" y="151.1">TX</text>
<text x="266.4" y="153.1">RX</text>
<text x="266.4" y="155.1">COM</text>
<text x="266.4" y="157.2">VCC</text>
<text x="198.1" y="163.6">LV UART</text>
<text x="251.5" y="163.6">BLE</text>
<text x="256.1" y="163.6">UART</text>
</g>
<g font-size="1.4" fill="#006464">
<text x="30.7" y="38.6">18pF</text>
<text x="58.6" y="38.6">18pF</text>
</g>
</svg>
